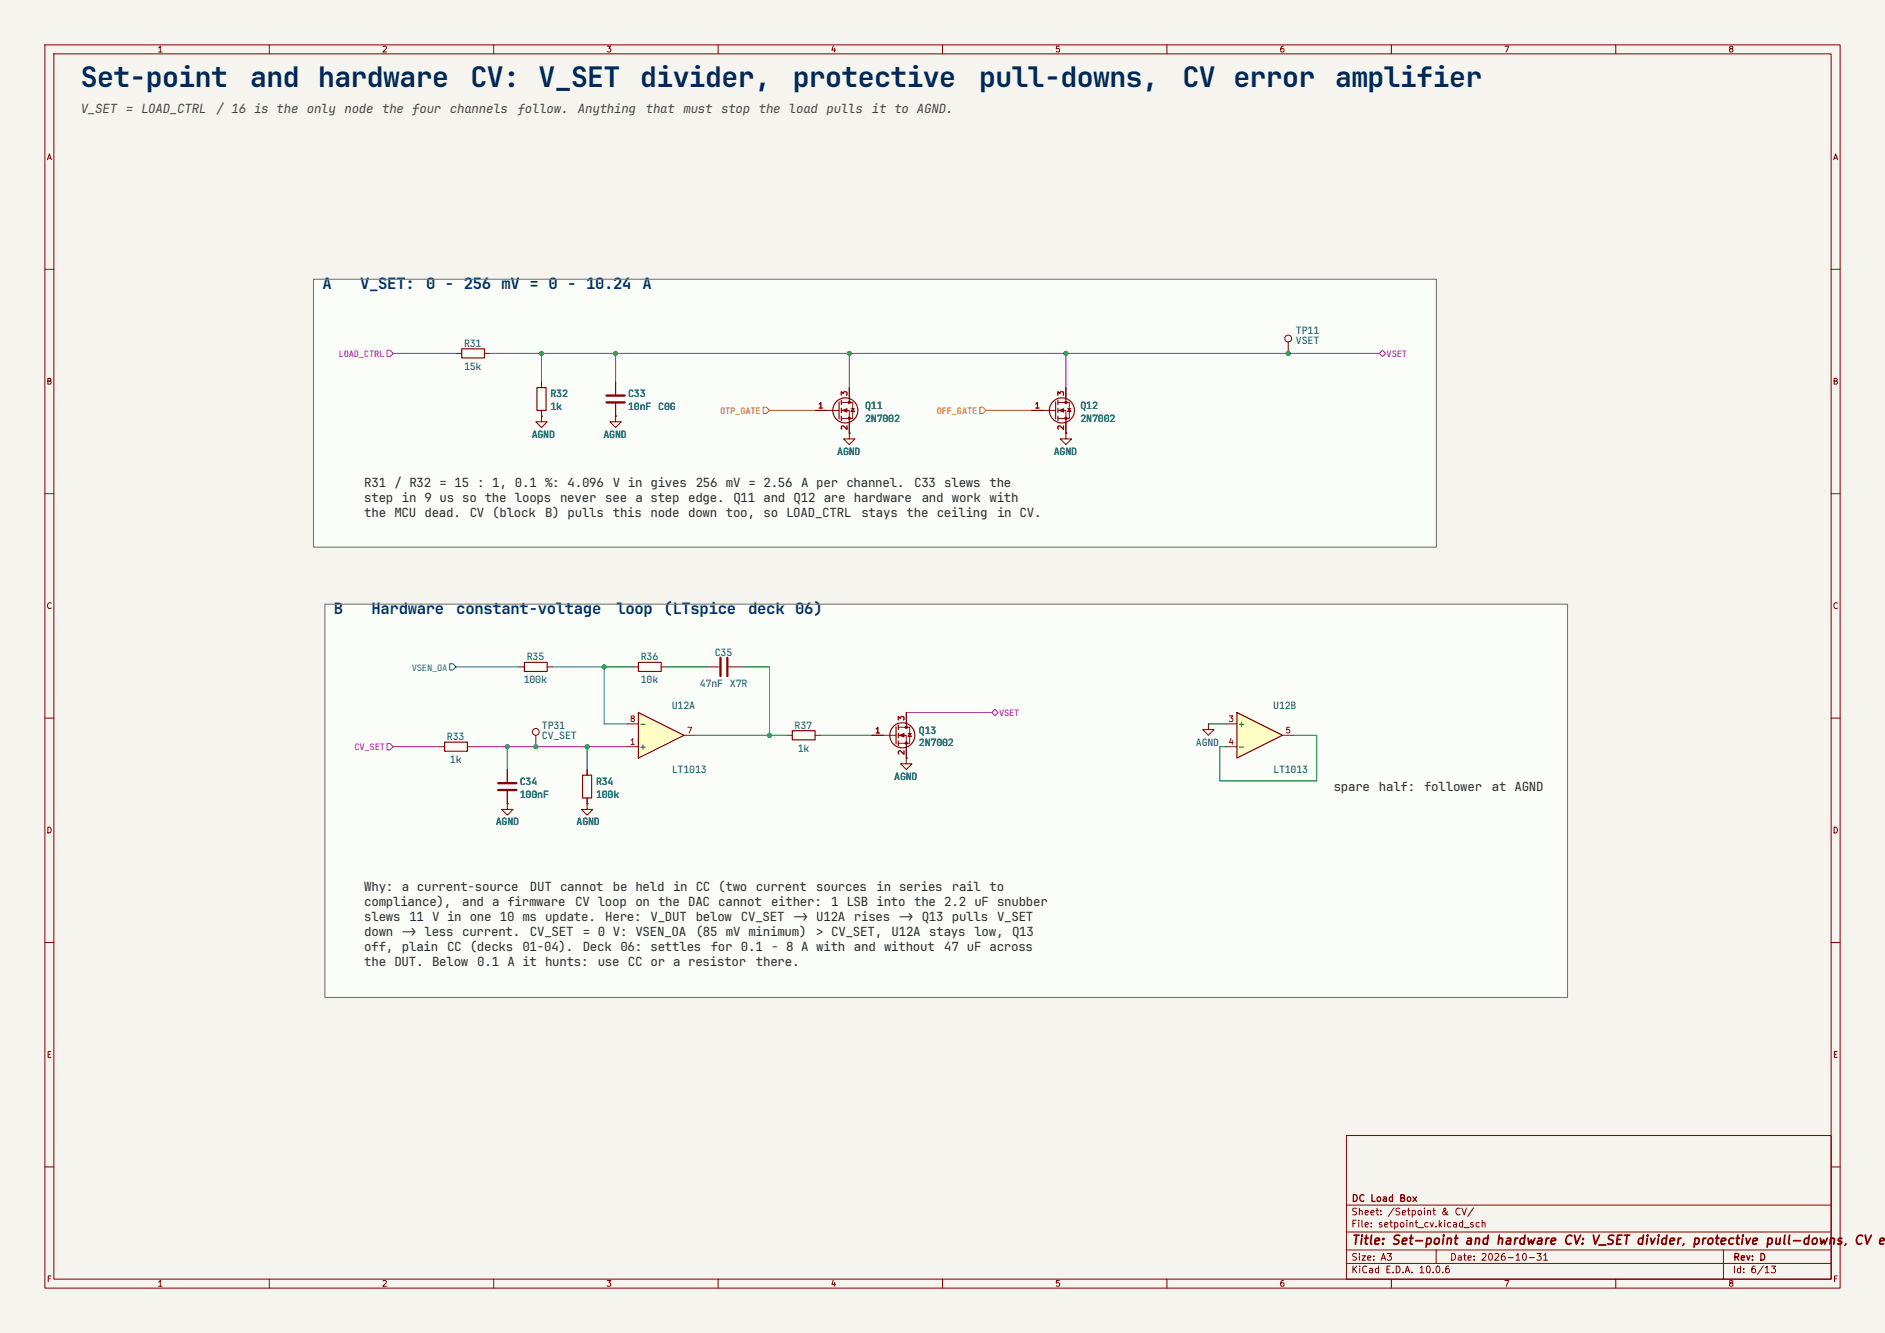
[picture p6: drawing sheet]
<svg xmlns="http://www.w3.org/2000/svg" width="420mm" height="297mm" viewBox="0 0 420 297" stroke-linecap="round" stroke-linejoin="round" font-family="sans-serif">
<path d="M0 0h420v297h-420z" fill="#f5f4ef" stroke="#f5f4ef" stroke-width=".22"/>
<g fill="none" stroke="#840000" stroke-width=".22">
<path d="M10 10h400v277h-400zM12 12h396v273h-396zM60 10v2M110 10v2M160 10v2M210 10v2M260 10v2M310 10v2M360 10v2M10 60h2M408 60h2M10 110h2"/>
<path d="M408 110h2M10 160h2M408 160h2M10 210h2M408 210h2M300 253h108v32h-108zM10 260h2M300 278.5h108M300 274.5h108M300 268.5h108M320 278.5v3M384 278.5v6.5"/>
<path d="M408 260h2M60 285v2M110 285v2M160 285v2M210 285v2M260 285v2M300 281.5h108M310 285v2M360 285v2"/>
</g>
<g fill="#fafdf8">
<path d="M72.4 134.6h276.8v87.6h-276.8z"/>
<path d="M69.8 62.2h250.2v59.7h-250.2z"/>
</g>
<g fill="none" stroke="#840000" stroke-width=".22">
<path d="M101.6 78.7h1.3M107.9 78.7h1.3M120.6 92.7v1.3h1.3l-1.3 1.3-1.2-1.3h1.2M120.6 92.7h.1M120.6 85.1v1.3M120.6 91.4v1.3M137.2 92.7v1.3h1.2l-1.2 1.3-1.3-1.3h1.3M137.2 92.7h.1M137.2 85.1v2.8M137.2 89.9v2.8M229.9 91.4h5.3M235.7 89.7h2.6v3.5h-2.6"/>
<path d="M235.7 91.4h1.8v5.1M237.5 96.5v1.3h1.3l-1.3 1.3-1.3-1.3h1.3M237.5 96.5h.1M237.5 86.4v3.3M237.9 91.1h.7M238.3 91.1l.3 .6h-.7zM141 148.6h1.2M147.3 148.6h1.3M201.9 158.8v3.3M113 179.1v1.2h1.3l-1.3 1.3-1.2-1.3h1.2M113 179.1h.1M113 171.5v2.7"/>
<path d="M113 176.3v2.8M130.8 179.1v1.2h1.3l-1.3 1.3-1.3-1.3h1.3M130.8 179.1h.1M130.8 171.5v1.2M130.8 177.8v1.3M175.3 163.8h1.2M181.6 163.8h1.3M194.3 163.8h5.3M200.2 162.1h2.5v3.5h-2.5M200.2 163.8h1.7v5.1M201.9 168.9v1.3h1.3l-1.3 1.3-1.2-1.3h1.2M201.9 168.9h.1"/>
<path d="M202.3 163.4h.8M202.7 163.4l.4 .7h-.8z"/>
</g>
<g fill="none" stroke="#840000" stroke-width=".25">
<path d="M102.9 77.7h5v2.1h-5zM119.6 86.4h2.1v5h-2.1zM235.2 89.5v3.8M235.7 89.2v1M235.7 90.9v1M235.7 92.7v1M142.2 147.6h5.1v2h-5.1zM129.8 172.7h2v5.1h-2zM176.5 162.8h5.1v2h-5.1zM199.6 161.9v3.8M200.2 161.5v1.1M200.2 163.3v1"/>
<path d="M200.2 165.1v1"/>
<circle cx="236.6" cy="91.4" r="2.79"/>
<circle cx="201" cy="163.8" r="2.79"/>
</g>
<g fill="#840000" stroke="#840000" stroke-width=".22">
<path d="M200.4 163.8l1-.4v.8z"/>
<path d="M236 91.4l1-.3v.7z"/>
<circle cx="201.9" cy="162.1" r=".25"/>
<circle cx="201.9" cy="165.6" r=".25"/>
<circle cx="237.5" cy="89.7" r=".25"/>
<circle cx="237.5" cy="93.2" r=".25"/>
</g>
<path d="M135.1 88.1h4.1M135.1 89.7h4.1M111 174.5h4.1M111 176h4.1" fill="none" stroke="#840000" stroke-width=".51"/>
<path d="M275.6 158.8l10.1 5-10.1 5.1z" fill="#ffffc2"/>
<path d="M275.6 158.8l10.1 5-10.1 5.1z" fill="none" stroke="#840000" stroke-width=".25"/>
<path d="M269.2 161.3v1.3h1.3l-1.3 1.2-1.2-1.2h1.2M269.2 161.3h.1M273 161.3h2.6M273 166.4h2.6M285.7 163.8h2.6" fill="none" stroke="#840000" stroke-width=".22"/>
<path d="M142.2 158.8l10.2 5-10.2 5.1z" fill="#ffffc2"/>
<g fill="none" stroke="#840000" stroke-width=".25">
<path d="M186.9 89.5v3.8M187.5 89.2v1M187.5 90.9v1M187.5 92.7v1M116.8 147.6h5.1v2h-5.1zM142.2 158.8l10.2 5-10.2 5.1zM99.1 165.4h5v2h-5z"/>
<circle cx="188.3" cy="91.4" r="2.79"/>
</g>
<g fill="none" stroke="#840000" stroke-width=".22">
<path d="M287 76.2v2.5M120.6 92.7h.1M120.6 85.1v1.3M120.6 91.4v1.3M137.2 92.7h.1M137.2 85.1v2.8M137.2 89.9v2.8M181.6 91.4h5.3M187.5 89.7h2.5v3.5h-2.5M187.5 91.4h1.7v5.1M189.2 96.5v1.3h1.3l-1.3 1.3-1.2-1.3h1.2M189.2 96.5h.1"/>
<path d="M189.2 86.4v3.3M189.6 91.1h.8M190 91.1l.4 .6h-.8zM229.9 91.4h2.5M237.5 96.5h.1M237.5 86.4v2.5M237.5 94v2.5M115.6 148.6h1.2M121.9 148.6h1.3M157.5 148.6h2.8M162.3 148.6h2.8M201.9 158.8v2.5"/>
<path d="M97.8 166.4h1.3M104.1 166.4h1.3M113 179.1h.1M113 171.5v2.7M113 176.3v2.8M119.4 163.8v2.6M130.8 179.1h.1M130.8 171.5v1.2M130.8 177.8v1.3M139.7 166.4h2.5M139.7 161.3h2.5M152.4 163.8h2.5"/>
<path d="M194.3 163.8h2.5M201.9 168.9h.1M201.9 166.4v2.5"/>
<circle cx="287" cy="75.4" r=".76"/>
<circle cx="119.4" cy="163.1" r=".76"/>
</g>
<path d="M160.5 146.6v4M162.1 146.6v4" fill="none" stroke="#840000" stroke-width=".51"/>
<g fill="#840000" stroke="#840000" stroke-width=".22">
<path d="M187.7 91.4l1-.3v.7z"/>
<circle cx="189.2" cy="89.7" r=".25"/>
<circle cx="189.2" cy="93.2" r=".25"/>
</g>
<g fill="none" stroke="#a0a" stroke-width=".22">
<path d="M86.2 78h.7l.7 .7-.7 .7h-.7zM87.6 78.7h14M109.2 78.7h198.1M120.6 78.7v6.4M137.2 78.7v6.4M189.2 78.7v7.7M237.5 78.7v7.7M307.3 78.7l.7-.7 .7 .7-.7 .7zM201.9 158.8h19.1M221 158.8l.7-.7 .7 .7-.7 .6zM86.2 165.7h.7l.7 .7-.7 .7h-.7zM87.6 166.4h10.2"/>
<path d="M105.4 166.4h34.3"/>
</g>
<path d="M170.1 90.7h.6l.7 .7-.7 .7h-.6zM171.4 91.4h10.2M218.3 90.7h.7l.7 .7-.7 .7h-.7zM219.7 91.4h10.2" fill="none" stroke="#dc6e00" stroke-width=".22"/>
<path d="M100.2 147.9h.7l.7 .7-.7 .7h-.7zM101.6 148.6h14M123.2 148.6h11.4v12.7h5.1" fill="none" stroke="#0050c8" stroke-width=".22"/>
<path d="M134.6 148.6h6.4M148.6 148.6h8.9M165.1 148.6h6.3v15.2M113 166.4v5.1M130.8 166.4v5.1M154.9 163.8h20.4M182.9 163.8h11.4M269.2 161.3h3.8M288.3 163.8h5.1v10.2h-21.6v-7.6h1.2" fill="none" stroke="#009600" stroke-width=".22"/>
<path d="M69.8 62.2h250.2v59.7h-250.2zM72.4 134.6h276.8v87.6h-276.8z" fill="none" stroke="#787878" stroke-width=".25"/>
<g fill="#009600" stroke="#009600" stroke-width=".22">
<circle cx="171.4" cy="163.8" r=".46"/>
<circle cx="237.5" cy="78.7" r=".46"/>
<circle cx="287" cy="78.7" r=".46"/>
<circle cx="189.2" cy="78.7" r=".46"/>
<circle cx="134.6" cy="148.6" r=".46"/>
<circle cx="120.6" cy="78.7" r=".46"/>
<circle cx="137.2" cy="78.7" r=".46"/>
<circle cx="113" cy="166.4" r=".46"/>
<circle cx="119.4" cy="166.4" r=".46"/>
<circle cx="130.8" cy="166.4" r=".46"/>
</g>
<g font-size="6.3" fill="#00285a">
<text x="18" y="19.5">Set-point</text>
<text x="55.8" y="19.5">and hardware</text>
<text x="104.9" y="19.5">CV: V_SET</text>
<text x="142.6" y="19.5">divider,</text>
<text x="176.6" y="19.5">protective</text>
<text x="218.2" y="19.5">pull-downs,</text>
<text x="263.5" y="19.5">CV error</text>
<text x="297.5" y="19.5">amplifier</text>
</g>
<g font-size="3.5" fill="#003278">
<text x="71.9" y="64.3">A</text>
<text x="80.2" y="64.3">V_SET:</text>
<text x="94.9" y="64.3">0 - 256 mV = 0 - 10.24</text>
<text x="143.2" y="64.3">A</text>
<text x="74.4" y="136.7">B</text>
<text x="82.8" y="136.7">Hardware</text>
<text x="101.7" y="136.7">constant-voltage</text>
<text x="137.3" y="136.7">loop (LTspice</text>
<text x="166.7" y="136.7">deck 06)</text>
</g>
<g font-size="2.8" fill="#464646">
<text x="18" y="25.2">V_SET = LOAD_CTRL</text>
<text x="48.2" y="25.2">/ 16 is the only node the four channels</text>
<text x="115.3" y="25.2">follow.</text>
<text x="128.8" y="25.2">Anything</text>
<text x="143.9" y="25.2">that must stop the load pulls</text>
<text x="194.2" y="25.2">it to AGND.</text>
</g>
<g font-size="2.8" fill="#282828">
<text x="81.1" y="108.5">R31 / R32 = 15 : 1, 0.1 %: 4.096</text>
<text x="81.1" y="111.9">step in 9 us so the loops</text>
<text x="124.8" y="111.9">never</text>
<text x="134.9" y="111.9">see a step edge.</text>
<text x="136.5" y="108.5">V in gives</text>
<text x="155" y="108.5">256 mV = 2.56 A per channel.</text>
<text x="163.4" y="111.9">Q11 and Q12 are hardware</text>
<text x="203.7" y="108.5">C33 slews</text>
<text x="205.4" y="111.9">and work with</text>
<text x="220.5" y="108.5">the</text>
<text x="81.1" y="115.2">the MCU dead.</text>
<text x="104.6" y="115.2">CV (block</text>
<text x="121.4" y="115.2">B) pulls</text>
<text x="136.5" y="115.2">this node down too, so LOAD_CTRL</text>
<text x="191.9" y="115.2">stays</text>
<text x="202" y="115.2">the ceiling</text>
<text x="222.1" y="115.2">in CV.</text>
<text x="297.1" y="176.2">spare</text>
<text x="307.2" y="176.2">half:</text>
<text x="317.3" y="176.2">follower</text>
<text x="332.4" y="176.2">at AGND</text>
<text x="81.1" y="198.4">Why: a current-source</text>
<text x="81.1" y="201.8">compliance),</text>
<text x="103" y="201.8">and a firmware</text>
<text x="118.1" y="198.4">DUT cannot</text>
<text x="128.1" y="201.8">CV loop on the DAC cannot</text>
<text x="136.5" y="198.4">be held in CC (two current</text>
<text x="171.8" y="201.8">either:</text>
<text x="181.9" y="198.4">sources</text>
<text x="185.2" y="201.8">1 LSB into the 2.2 uF snubber</text>
<text x="195.3" y="198.4">in series</text>
<text x="212.1" y="198.4">rail to</text>
<text x="81.1" y="205.2">slews</text>
<text x="81.1" y="208.5">down -&gt;less current.</text>
<text x="91.2" y="205.2">11 V in one 10 ms update.</text>
<text x="118.1" y="208.5">CV_SET</text>
<text x="129.8" y="208.5">= 0 V: VSEN_OA</text>
<text x="134.9" y="205.2">Here:</text>
<text x="144.9" y="205.2">V_DUT</text>
<text x="155" y="208.5">(85 mV minimum)</text>
<text x="155" y="205.2">below</text>
<text x="165.1" y="205.2">CV_SET</text>
<text x="176.8" y="205.2">-&gt;U12A rises</text>
<text x="181.9" y="208.5">&gt; CV_SET,</text>
<text x="198.6" y="208.5">U12A stays</text>
<text x="200.3" y="205.2">-&gt;Q13 pulls</text>
<text x="217.1" y="208.5">low, Q13</text>
<text x="222.1" y="205.2">V_SET</text>
<text x="81.1" y="211.9">off, plain</text>
<text x="81.1" y="215.2">the DUT. Below</text>
<text x="99.6" y="211.9">CC (decks</text>
<text x="106.3" y="215.2">0.1 A it hunts:</text>
<text x="116.4" y="211.9">01-04).</text>
<text x="129.8" y="211.9">Deck 06: settles</text>
<text x="133.2" y="215.2">use CC or a resistor</text>
<text x="158.4" y="211.9">for 0.1 - 8 A with and without</text>
<text x="168.4" y="215.2">there.</text>
<text x="210.4" y="211.9">47 uF across</text>
</g>
<g font-size="2.2" fill="#006464">
<text x="103.4" y="77.3">R31</text>
<text x="288.7" y="74.4">TP11</text>
<text x="288.7" y="76.6">VSET</text>
<text x="103.4" y="82.4">15k</text>
<text x="122.6" y="88.5">R32</text>
<text x="140" y="88.5">C33</text>
<text x="122.6" y="91.3">1k</text>
<text x="140" y="91.3">10nF C0G</text>
<text x="192.7" y="91.1">Q11</text>
<text x="192.7" y="93.9">2N7002</text>
<text x="240.7" y="91.1">Q12</text>
<text x="240.7" y="93.9">2N7002</text>
<text x="118.5" y="97.5">AGND</text>
<text x="134.5" y="97.5">AGND</text>
<text x="186.5" y="101.4">AGND</text>
<text x="234.8" y="101.4">AGND</text>
<text x="117.4" y="147.1">R35</text>
<text x="142.8" y="147.1">R36</text>
<text x="159.3" y="146.2">C35</text>
<text x="116.7" y="152.2">100k</text>
<text x="142.8" y="152.2">10k</text>
<text x="155.9" y="153.1">47nF X7R</text>
<text x="149.7" y="157.9">U12A</text>
<text x="283.7" y="157.9">U12B</text>
<text x="99.6" y="164.9">R33</text>
<text x="120.7" y="162.4">TP31</text>
<text x="120.8" y="164.6">CV_SET</text>
<text x="177.1" y="162.4">R37</text>
<text x="177.7" y="167.5">1k</text>
<text x="204.7" y="163.5">Q13</text>
<text x="204.7" y="166.3">2N7002</text>
<text x="266.5" y="166.1">AGND</text>
<text x="100.3" y="170">1k</text>
<text x="149.7" y="172.3">LT1013</text>
<text x="199.2" y="173.7">AGND</text>
<text x="283.7" y="172.3">LT1013</text>
<text x="115.8" y="177.7">100nF</text>
<text x="115.8" y="174.9">C34</text>
<text x="132.8" y="177.7">100k</text>
<text x="132.8" y="174.9">R34</text>
<text x="110.5" y="183.9">AGND</text>
<text x="128.5" y="183.9">AGND</text>
</g>
<text font-size="2" fill="#840000" x="301" y="277.8">Title: Set-point and hardware CV: V_SET divider, protective pull-downs, CV er</text>
<g font-size="1.9" fill="#a0a">
<text x="75.4" y="79.6">LOAD_CTRL</text>
<text x="309" y="79.6">VSET</text>
<text x="222.6" y="159.6">VSET</text>
<text x="79" y="167.2">CV_SET</text>
</g>
<g font-size="1.9" fill="#dc6e00">
<text x="160.4" y="92.3">OTP_GATE</text>
<text x="208.7" y="92.3">OFF_GATE</text>
</g>
<text font-size="1.9" fill="#0050c8" x="91.8" y="149.4">VSEN_OA</text>
<g font-size="1.5" fill="#840000">
<text x="301" y="268.1">DC Load Box</text>
<text x="300.9" y="273.8">File: setpoint_cv.kicad_sch</text>
<text x="300.9" y="271.1">Sheet: /Setpoint &amp; CV/</text>
<text x="300.9" y="281.2">Size: A3</text>
<text x="322.9" y="281.2">Date: 2026-10-31</text>
<text x="386" y="281.2">Rev: D</text>
<text x="300.9" y="284">KiCad E.D.A. 10.0.6</text>
<text x="385.9" y="284">Id: 6/13</text>
</g>
<g font-size="1.3" fill="#840000">
<text x="35" y="12">1</text>
<text x="85" y="12">2</text>
<text x="135" y="12">3</text>
<text x="185" y="12">4</text>
<text x="235" y="12">5</text>
<text x="285" y="12">6</text>
<text x="335" y="12">7</text>
<text x="385" y="12">8</text>
<text x="10.3" y="36">A</text>
<text x="408.3" y="36">A</text>
<text x="10.2" y="86">B</text>
<text x="408.2" y="86">B</text>
<text x="10.2" y="136">C</text>
<text x="408.2" y="136">C</text>
<text x="10.2" y="186">D</text>
<text x="408.2" y="186">D</text>
<text x="10.3" y="236">E</text>
<text x="408.3" y="236">E</text>
<text x="10.3" y="286">F</text>
<text x="35" y="287">1</text>
<text x="85" y="287">2</text>
<text x="135" y="287">3</text>
<text x="185" y="287">4</text>
<text x="235" y="287">5</text>
<text x="285" y="287">6</text>
<text x="335" y="287">7</text>
<text x="385" y="287">8</text>
<text x="408.3" y="286">F</text>
</g>
<g font-size="1.3" fill="#a90000">
<text x="189.1" y="88.4" transform="rotate(-90 189.1 88.4)">3</text>
<text x="237.4" y="88.4" transform="rotate(-90 237.4 88.4)">3</text>
<text x="182.1" y="91.3">1</text>
<text x="189.1" y="96" transform="rotate(-90 189.1 96)">2</text>
<text x="230.4" y="91.3">1</text>
<text x="237.4" y="96" transform="rotate(-90 237.4 96)">2</text>
<text x="140.2" y="161.2">8</text>
<text x="201.8" y="160.8" transform="rotate(-90 201.8 160.8)">3</text>
<text x="273.6" y="161.2">3</text>
<text x="140.2" y="166.2">1</text>
<text x="152.9" y="163.7">7</text>
<text x="194.8" y="163.7">1</text>
<text x="273.6" y="166.2">4</text>
<text x="286.3" y="163.7">5</text>
<text x="201.8" y="168.4" transform="rotate(-90 201.8 168.4)">2</text>
</g>
<g font-size="1.3" fill="#006464">
<text x="142.3" y="167.3">+</text>
<text x="142.3" y="162.3">-</text>
<text x="275.7" y="162.3">+</text>
<text x="275.7" y="167.3">-</text>
</g>
</svg>
